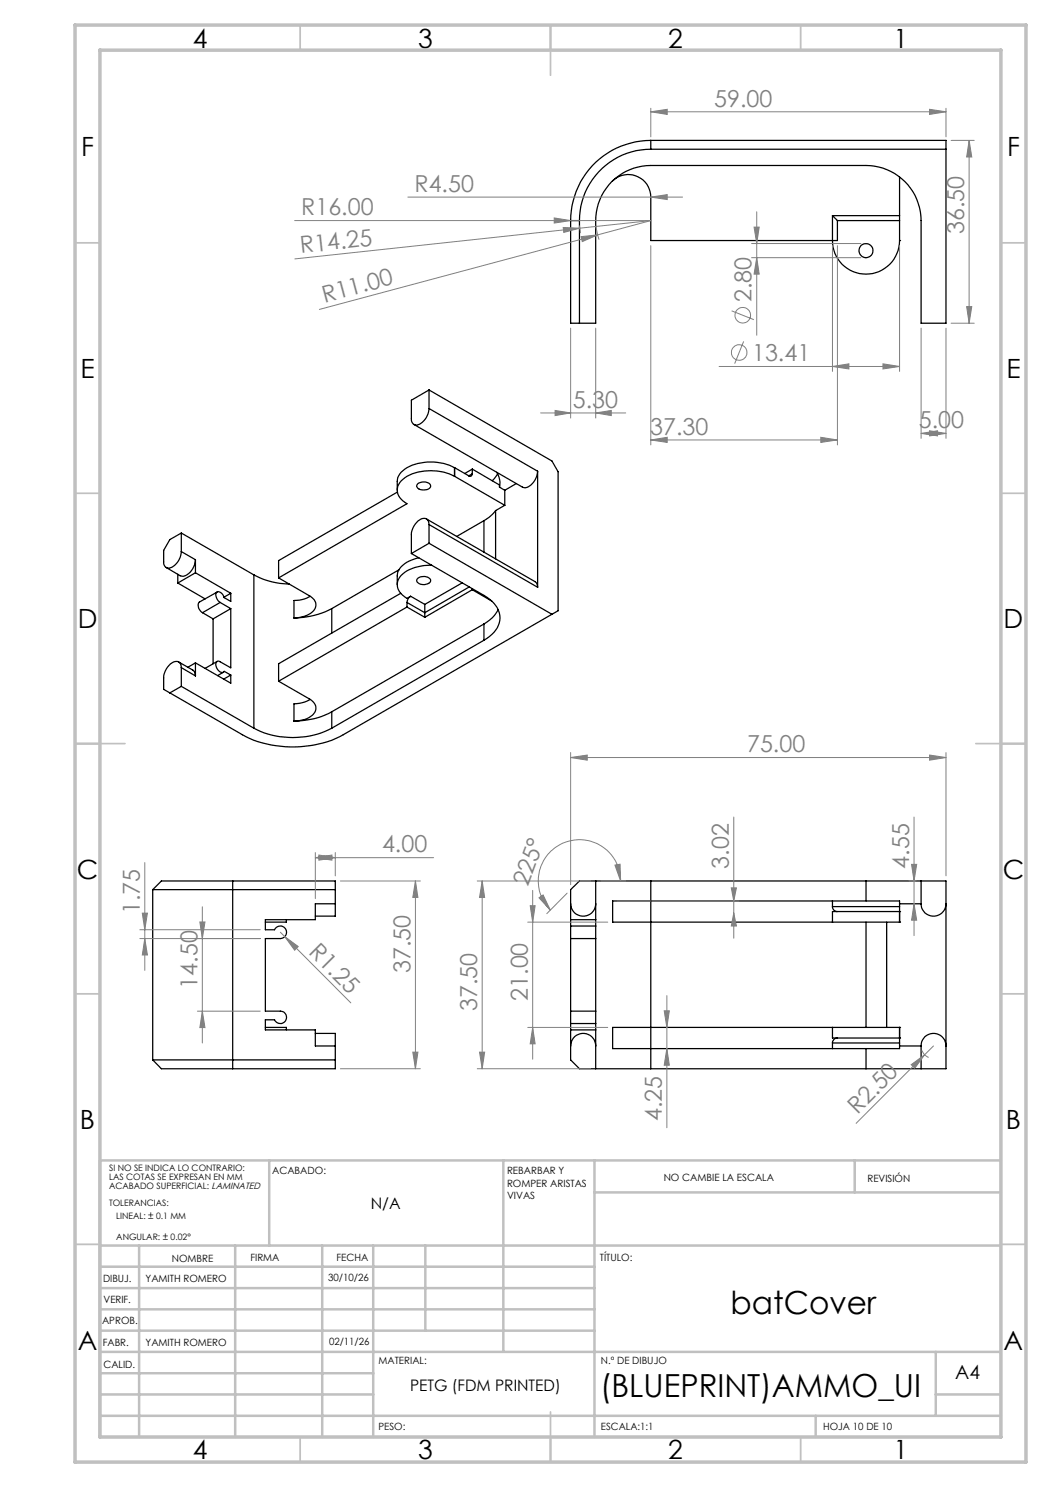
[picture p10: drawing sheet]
<svg xmlns="http://www.w3.org/2000/svg" width="210mm" height="297mm" viewBox="0 0 210 297" stroke-linecap="round" stroke-linejoin="round" font-family="sans-serif">
<g fill="none" stroke="#000" stroke-width=".25">
<path d="M122.4 36.1a4.5 4.5 0 0 1 4.9-.9 4.5 4.5 0 0 1 2.7 4.2v8.6h36.3M130 28h59v36.6h-5v-20.5a11 11 0 0 0-11-11h-43a11 11 0 0 0-11 11v20.5h-5v-20.5M130 29.8a14.3 14.3 0 0 0-14.2 14.3M130 28a16 16 0 0 0-16 16.1M130 28v1.8M130 29.8h59M179.7 35.3v7.8M114 44.1h1.8M115.8 44.1v20.5M166.3 43.1l1 1M166.3 48a6.7 6.7 0 0 0 6.7 6.7 6.7 6.7 0 0 0 6.7-6.7M166.3 43.1v4.9"/>
<path d="M166.3 43.1h13.4M167.3 44.1v3.9h-1M167.3 44.1h12.4M179.7 43.1v1M179.7 48h.1M179.7 44.1v3.9M85.7 77.9l-3.5 2v3.7a1.1 1.1 0 0 0 .6 1.2 1.1 1.1 0 0 0 1.3-.2 3.8 3.8 0 0 0 1.6-3M85.7 77.9v3.7M85.7 77.9l24.6 14.2 1.2 2.1v27.8l-1.2 .7M79.4 98.3l-23.7 13.7v3.4M82.7 84.8l21.7 12.5a1.81 1.81 0 0 0 2.2-1l.6-1.1 .2-1.1M83.4 96.7a1.94 1.94 0 0 1 2.6 .2 .96 .96 0 0 1-1.2 1 1.22 1.22 0 0 1-1.5-.9z"/>
<path d="M85.7 81.6l21.7 12.5M90.8 95.1a10.3 10.3 0 0 0-9.9 .3 2.74 2.74 0 0 0-1.5 2.5 2.74 2.74 0 0 0 1.5 2.4l.4 .3-25.6 14.8M90.8 93.4a10 10 0 0 0-10.3 .6l-.8 1a4.8 4.8 0 0 0-.3 2.9M90.8 95.1h.1M90.8 93.4v1.7M90.8 93.4h.1M90.8 95.1l10.1 5.8M90.8 93.4l2.9 1.6M94.4 94.6a.44 .44 0 0 1-.3 .5 .44 .44 0 0 1-.4-.1M94.4 93.7v.9M94.4 93.7l5.4 3.2v.4M94.4 93.7l-1.5 .9"/>
<path d="M94.4 94.6l-.7 .4M99.2 94.3l.6 1.5v1.5M99.4 94.6l-1 1.4M99.8 97.3l1.1 .6M100.9 97.9v3M103.2 96.6l-2.3 1.3M107.4 94.1v23.2M35.5 114.7v1.7M35.5 116.4l5.5 3.2M36.2 106.5l-2.3 1.3-1.2 2.1v2.3a1.1 1.1 0 0 0 .6 1.2 1.1 1.1 0 0 0 1.3-.3 3.8 3.8 0 0 0 1.6-2.9M36.2 106.5v3.7M36.2 110.2l2.9 1.6"/>
<path d="M36.2 106.5l14.5 8.3M39.1 111.8a3.6 3.6 0 0 1-2.5 3.3l-.6-.1-2.8-1.7M39.1 111.8v2.6M39.1 114.4l7 4.1M39.1 114.4l-3.6 2M43.4 118.2l-3.6 2.1a1.5 1.5 0 0 0 .7 2.1M46.1 118.5v1.6l-1.3-.7a1.25 1.25 0 0 0-1.5-1.1 1.6 1.6 0 0 0 .7 2M46.1 118.5l-1.3 .8M50.7 114.8a15.5 15.5 0 0 0 7.1 1.9M50.7 114.8v30.6M55.7 115.4l6.1 3.6a1.95 1.95 0 0 1 1.3 1.9 1.95 1.95 0 0 1-1.4 1.8l-1.4 .5-1.6 .2M62 119.1l-1.7 .7-1.6 .1v3.5"/>
<path d="M79.7 113.8l-13.4 7.8M80.1 118.5l-24.4 14.1v3.5M82.1 119.1a1.52 1.52 0 0 0-.8 1.2M82.1 119.1l2.8 1.6M82.2 110.6l14.5 8.3a5.3 5.3 0 0 1 3.2 5 5.7 5.7 0 0 1-3.2 4M83.4 115.6a1.73 1.73 0 0 1 2.6 .3 1.2 1.2 0 0 1-1.4 .9 1.05 1.05 0 0 1-1.3-1.1zM83.7 111.4a5.7 5.7 0 0 0-4.2 2.9l-.1 2.5M85.2 103.6l21.7 12.6 .3 .2 .2 .9M85.7 104.8a1.1 1.1 0 0 0-.6-1.2 1.1 1.1 0 0 0-1.3 .3 3.8 3.8 0 0 0-1.6 2.9v3.8M85.7 104.8v3.7M85.7 104.8l21.7 12.5M85.7 108.5l24.6 14.2"/>
<path d="M85.7 108.5l-3.5 2.1M86.3 112.9a8.1 8.1 0 0 0-6.4 2.4 2.69 2.69 0 0 0 1 3.9l.4 .3 .8-.4M92.4 116.4l-7.5 4.3M93.8 117.2l-8.9 5.2M94.4 117.8l-9.5 5.5M94.4 117.8l3.8 2.2M94.4 117.6v.2M96.7 104v6.3M96.7 104l-5.4 3.1M99 102a7.7 7.7 0 0 1-2.3 2M99 102v9.6M100.9 100.9l-1.9 1.1"/>
<path d="M35.7 132.2l3 1.7 .2 .5 .2 .6M36.2 133.3a1.1 1.1 0 0 0-.6-1.1 1.1 1.1 0 0 0-1.3 .2 3.8 3.8 0 0 0-1.6 3v2.3l1.2 .7M36.2 137.1l14.5 8.3M36.2 137.1l-2.3 1.3M36.2 133.3v3.8M36.2 133.3l2.9 1.7M39.1 132.4v2.6M39.1 132.4l7 4.1v-1.7M39.1 132.4l-1.6 .9M40.5 122.4l2.1 1.2M42.6 123.6v9M43.4 132.1l-2.4 1.4"/>
<path d="M44 120.3l2.1 1.3M44 120.3l-3.5 2.1M44.6 134.3l-1.1 .6M46.1 121.6v11.8l-2.1-1.2a.58 .58 0 0 0-.8 0 .58 .58 0 0 0-.1 .8 1.31 1.31 0 0 0 1.6 1.2l.1-.1 1.3 .7M46.1 134.8l-1.4 .8M46.1 121.6l-3.5 2M55.7 136.1l6.1 3.5a1.97 1.97 0 0 1 1.3 1.9 1.97 1.97 0 0 1-1.4 1.8l-.8 .4-2.2 .3M62 139.7l-1.1 .5-2.2 .4v3.4M66.3 121.6a16.6 16.6 0 0 1-7.6 1.8M66.3 121.6v4.9M81.3 121.2l-25.6 14.9M81.3 121.2l3.6 2.1"/>
<path d="M81.3 120.3v.9M81.3 120.3l3.6 2.1M84.9 120.7v1.7M84.9 122.4v.9M96.7 127.9l-30.4 17.5M96.7 124.6v3.3M96.7 124.6l-30.4 17.6M99.5 121.8l-1.1 1.6-1.7 1.2M110.3 122.7l-41.7 24.1a22 22 0 0 1-20.2 0l-14.5-8.4M50.7 145.4a17.1 17.1 0 0 0 15.6 0M66.3 142.2a15.5 15.5 0 0 1-7.6 1.8M66.3 142.2v3.2"/>
<path d="M30.5 177.7h36.5M30.5 177.7v34M46.5 176h-14.3l-1.7 1.7M46.5 176h20.5v4.5M46.5 176v37.5M119 176h11M119 176h-3.2l-1.8 1.7v7.3M119 176v9M130 176h43M130 176v37.5M166.3 179.9v1.2M173 176h11"/>
<path d="M173 176v3.9M184 176h5v37.5h-5M184 176v4.5M57.2 183.7v.5h-4.2M67 180.5h-4v3.2h-10v2h1.9a1.25 1.25 0 0 1 2.1-.2 1.25 1.25 0 0 1-1 2h-3v14.5h3a1.24 1.24 0 0 1 1 1.9 1.24 1.24 0 0 1-2.1-.2h-1.9v2h10v3.2h4M67 180.5v2.5h-4M114 180.5a2.5 2.5 0 0 0 2.5 2.5 2.5 2.5 0 0 0 2.5-2.5M114 185v2.5M114 185h5M114 187.5v14.5M114 183.7h5M114 187.5h5"/>
<path d="M119 185v2.5M119 187.5v14.5M166.3 184.2h13.4M166.3 181.1a.96 .96 0 0 0 1 1M166.3 181.1h13.4M173 184.2v21M177.2 184.2v21M179.7 182.1h-13.4v2.1M179.7 182.1h.1M179.7 184.2h.1M179.7 181.1v1M179.7 180.5h4.3"/>
<path d="M179.7 181.1v-1.2h-57.3v4.3h43.9M179.7 182.1v2.1M184 180.5a2.49 2.49 0 0 0 2.5 2.5 2.49 2.49 0 0 0 2.5-2.5M30.5 211.7h36.5M30.5 211.7l1.7 1.8h14.3M53 205.2h4.2v.5M63 206.4h4v2.5M67 208.9v4.6h-20.5M114 208.9a2.5 2.5 0 0 1 2.5-2.5 2.5 2.5 0 0 1 2.5 2.5M114 202v2.4M114 204.4h5M114 204.4v7.3l1.8 1.8h3.2"/>
<path d="M114 205.7h5M114 202h5M119 202v2.4M119 213.5h11M119 204.4v9.1M130 213.5h43M166.3 205.2h13.4M166.3 205.2v2.1h13.4M166.3 205.2h-43.9v4.2h57.3v-1.1M166.3 208.3v1.1M166.3 208.3h13.4M167.3 207.3a.96 .96 0 0 0-1 1"/>
<path d="M173 213.5h11M173 209.4v4.1M179.7 205.2h.1M179.7 207.3h.1M179.7 207.3v1M179.7 208.9h4.3M179.7 205.2v2.1M184 208.9a2.49 2.49 0 0 1 2.5-2.5 2.49 2.49 0 0 1 2.5 2.5M184 208.9v4.6"/>
<circle cx="173" cy="50.1" r="1.41"/>
</g>
<g fill="none" stroke="#808080" stroke-width=".2">
<path d="M81.5 39.4h54.9M130 22.3l3.3-.5v1.1zM130 39.4l3.3-.5v1zM130 21.6v5.7M130 22.3h59M185.7 21.8l3.3 .5-3.3 .6zM189 21.6v5.7M190 28h4.7M193.6 28l.6 3.4h-1.1zM193.6 28v36.6M58.9 44.1h71.1M110.7 43.5l3.3 .6-3.3 .5z"/>
<path d="M112.5 45.4l3.4 .2-3.3 .8zM115.8 45l.2 1.6M115.9 45.6l-57 6.1M116.1 47.3l3.3-.4-3.1 1.4zM119.1 45l.6 2.9M119.4 46.9l-55.6 14.9M130 49.1v39.8M130 44.1l-14.1 1.5M130 44.1l-10.6 2.8M150.2 48.6h21.8M150.2 51.5h21.8M150.7 45.4h1l-.5 3.2z"/>
<path d="M151.2 51.5l.5 3.2h-1zM151.2 42.3v24.7M166.3 49.1v25.1M167.3 49.1v39.8M179.7 49.1v25.1M114 65.5v18M119 65.5v18M143.7 73.2h36M146.2 62.1l4.4 1.7M148.6 68.2l-1.8 4.4M166.3 73.2l3.3-.5v1zM176.4 72.7l3.3 .5-3.3 .5z"/>
<path d="M184 65.5v22.1M189 65.5v22.1M190 64.6h4.7M193.1 61.2h1.1l-.6 3.4zM108 82.5h17M110.9 82l3.1 .5-3.1 .5zM119 82.5l3.1-.5v1zM130 87.9l3.3-.6v1.1zM130 87.9h37.3M164 87.3l3.3 .6-3.3 .5zM184 86.6l3.3-.6v1.1zM184 86.6h5"/>
<path d="M185.7 86l3.3 .6-3.3 .5zM114 151.3l3.3-.5v1zM114 150.3v26.4M114 151.3h75M185.7 150.8l3.3 .5-3.3 .5zM189 150.3v24.6M28.9 172.3v21.5M63 171.3l3.3-.5v1zM63 170.3v9.2M63 171.3h23.6M63.7 170.8l3.3 .5-3.3 .5zM67 170.3v4.6"/>
<path d="M68 176h16M83 176l.5 3.2h-1zM83 176v37.5M95.4 176h22.6M96.3 176l.5 3.2h-1zM96.3 176v37.5M106.4 177.8v33.8M107.7 179.3l.8-.6 1.5 3.1zM113.3 178.4l-4 4.1M120 176h5M122.9 172.8l1-.2 .1 3.4zM123.4 179.9h24.2"/>
<path d="M124 176a8.2 8.2 0 0 0-11.4-7.6 8.2 8.2 0 0 0-2.6 13.4M146.1 177.3h1l-.5 2.6zM146.6 163.2v24.2M181.6 176h1.4M182.1 172.6h1.1l-.6 3.4zM182.6 163.2v23.7M27.9 187.5h24.1M27.9 185.7h24.1M28.4 182.4h1.1l-.6 3.3zM28.9 187.5l.6 3.2h-1.1zM39.9 184.1h1.1l-.6 3.4zM40.4 181.1v27.2"/>
<path d="M56 186.2l.9 .9M56.9 187.1l2.7 2-.7 .7zM56.9 187.1l13.2 13.2M105.4 184.2h16M105.9 180.9h1l-.5 3.3zM133.2 198.9v26.3M146.6 182.3l.5 2.7h-1zM182.6 180.5l.6 3.3h-1.1zM39.4 202h12.6M40.4 202l.6 3.2h-1.1zM68 213.5h16M82.5 210.1h1l-.5 3.4z"/>
<path d="M95.4 213.5h22.6M95.8 210.1h1l-.5 3.4zM105.4 205.2h16M106.4 205.2l.5 3.3h-1zM132.7 201.9h1l-.5 3.3zM133.2 209.4l.5 3.4h-1zM182.1 212.7l2.6-2-1.9 2.7zM184.2 209.8a2.56 2.56 0 0 0 1.4 1.4M186.5 208.9l-15.4 15.5"/>
<circle cx="147.7" cy="70.4" r="1.55"/>
<circle cx="148.4" cy="63" r="1.55"/>
</g>
<g fill="none" stroke="#c0c0c0" stroke-width=".35">
<path d="M60 5v5M110 5v10M160 5v5M15 48.5h5M200 48.5h5M15 98.5h5M200 98.5h5M15 148.5h10M195 148.5h10M15 198.5h5M200 198.5h5M15 248.5h5"/>
<path d="M200 248.5h5M60 287v5M110 282v10M160 287v5"/>
</g>
<g fill="none" stroke="#c0c0c0" stroke-width=".5">
<path d="M53.8 231.8v17M100.6 231.8v38.2M118.8 231.8v55.2M118.8 238.2h81.2M170.8 231.8v6.4M200 231.8h-180v55.2M20 248.8h180M20 257.3h98.8M20 253h98.8M27.8 248.8v38.2M47 248.8v38.2M64.4 248.8v38.2"/>
<path d="M74.6 248.8v38.2M85 248.8v17M20 265.8h98.8M20 261.5h98.8M20 278.5h54.6M20 274.3h54.6M20 270h180M187 278.5h13M187 270v12.8M20 282.8h180M163 282.8v4.2"/>
</g>
<path d="M15 5h190v287h-190zM20 10h180v277h-180z" fill="none" stroke="#c0c0c0" stroke-width=".7"/>
<g fill="#808080">
<path d="M110.7 43.5l3.3 .6-3.3 .5z"/>
<path d="M130 39.4l3.3-.5v1z"/>
<path d="M112.5 45.4l3.4 .2-3.3 .8z"/>
<path d="M116.1 47.3l3.3-.4-3.1 1.4z"/>
<path d="M182.1 212.7l2.6-2-1.9 2.7z"/>
<path d="M56.9 187.1l2.7 2-.7 .7z"/>
<path d="M164 87.3l3.3 .6-3.3 .5zM130 87.9l3.3-.6v1.1z"/>
<path d="M185.7 86l3.3 .6-3.3 .5zM184 86.6l3.3-.6v1.1z"/>
<path d="M114 151.3l3.3-.5v1zM185.7 150.8l3.3 .5-3.3 .5zM63 171.3l3.3-.5v1zM63.7 170.8l3.3 .5-3.3 .5z"/>
<path d="M130 22.3l3.3-.5v1.1zM185.7 21.8l3.3 .5-3.3 .6z"/>
<path d="M107.7 179.3l.8-.6 1.5 3.1zM122.9 172.8l1-.2 .1 3.4z"/>
<path d="M150.7 45.4h1l-.5 3.2zM151.2 51.5l.5 3.2h-1z"/>
<path d="M95.8 210.1h1l-.5 3.4zM96.3 176l.5 3.2h-1zM182.6 180.5l.6 3.3h-1.1zM182.1 172.6h1.1l-.6 3.4zM193.1 61.2h1.1l-.6 3.4zM193.6 28l.6 3.4h-1.1zM82.5 210.1h1l-.5 3.4zM83 176l.5 3.2h-1z"/>
<path d="M146.6 182.3l.5 2.7h-1zM146.1 177.3h1l-.5 2.6z"/>
<path d="M105.9 180.9h1l-.5 3.3zM106.4 205.2l.5 3.3h-1zM132.7 201.9h1l-.5 3.3zM133.2 209.4l.5 3.4h-1zM39.9 184.1h1.1l-.6 3.4zM40.4 202l.6 3.2h-1.1zM28.4 182.4h1.1l-.6 3.3zM28.9 187.5l.6 3.2h-1.1z"/>
<path d="M110.9 82l3.1 .5-3.1 .5zM119 82.5l3.1-.5v1z"/>
<path d="M166.3 73.2l3.3-.5v1zM176.4 72.7l3.3 .5-3.3 .5z"/>
</g>
<g font-size="6.3">
<text x="146" y="262.4">batCover</text>
<text x="119.9" y="279.1">(BLUEPRINT)AMMO_UI</text>
</g>
<g font-size="5.3">
<text x="38.5" y="9.5">4</text>
<text x="83.5" y="9.5">3</text>
<text x="133.5" y="9.5">2</text>
<text x="178.5" y="9.5">1</text>
<text x="16.2" y="31.2">F</text>
<text x="201.2" y="31.2">F</text>
<text x="16.1" y="75.5">E</text>
<text x="201.1" y="75.5">E</text>
<text x="15.5" y="125.5">D</text>
<text x="200.5" y="125.5">D</text>
<text x="15.4" y="175.5">C</text>
<text x="200.4" y="175.5">C</text>
<text x="16" y="225.5">B</text>
<text x="201" y="225.5">B</text>
<text x="15.5" y="269.7">A</text>
<text x="200.5" y="269.7">A</text>
<text x="38.5" y="291.5">4</text>
<text x="83.5" y="291.5">3</text>
<text x="133.5" y="291.5">2</text>
<text x="178.5" y="291.5">1</text>
</g>
<g font-size="4.7" fill="#808080">
<text x="142.7" y="21.3">59.00</text>
<text x="82.8" y="38.3">R4.50</text>
<text x="60.2" y="43">R16.00</text>
<text x="192.7" y="46.8" transform="rotate(-90 192.7 46.8)">36.50</text>
<text x="60.1" y="50.6" transform="rotate(-6 60.1 50.6)">R14.25</text>
<text x="64.8" y="60.5" transform="rotate(-15 64.8 60.5)">R11.00</text>
<text x="150.1" y="60.4" transform="rotate(-90 150.1 60.4)">2.80</text>
<text x="150.3" y="72.1">13.41</text>
<text x="114.5" y="81.5">5.30</text>
<text x="129.9" y="86.8">37.30</text>
<text x="183.6" y="85.5">5.00</text>
<text x="149.3" y="150.3">75.00</text>
<text x="76.3" y="170.3">4.00</text>
<text x="145.6" y="173.5" transform="rotate(-90 145.6 173.5)">3.02</text>
<text x="181.7" y="173.5" transform="rotate(-90 181.7 173.5)">4.55</text>
<text x="105.5" y="177.2" transform="rotate(-70 105.5 177.2)">225°</text>
<text x="27.9" y="182.6" transform="rotate(-90 27.9 182.6)">1.75</text>
<text x="61.5" y="190.3" transform="rotate(45 61.5 190.3)">R1.25</text>
<text x="39.4" y="197.5" transform="rotate(-90 39.4 197.5)">14.50</text>
<text x="82" y="194.3" transform="rotate(-90 82 194.3)">37.50</text>
<text x="95.3" y="201.9" transform="rotate(-90 95.3 201.9)">37.50</text>
<text x="105.4" y="199.9" transform="rotate(-90 105.4 199.9)">21.00</text>
<text x="132.2" y="223.9" transform="rotate(-90 132.2 223.9)">4.25</text>
<text x="171.3" y="222.8" transform="rotate(-45 171.3 222.8)">R2.50</text>
</g>
<text font-size="3.9" x="190.9" y="275.5">A4</text>
<g font-size="3.2">
<text x="74.1" y="241.4">N/A</text>
<text x="81.9" y="277.9">PETG (FDM PRINTED)</text>
</g>
<g font-size="2">
<text x="54.4" y="234.6">ACABADO:</text>
<text x="101.3" y="234.5">REBARBAR Y</text>
<text x="101.3" y="237">ROMPER ARISTAS</text>
<text x="101.3" y="239.5">VIVAS</text>
<text x="132.6" y="236">NO CAMBIE LA ESCALA</text>
<text x="173.3" y="236.2">REVISIÓN</text>
<text x="34.3" y="252">NOMBRE</text>
<text x="50" y="251.9">FIRMA</text>
<text x="67.2" y="251.9">FECHA</text>
<text x="119.9" y="251.9">TÍTULO:</text>
<text x="20.6" y="256.1">DIBUJ.</text>
<text x="29.1" y="256.1">YAMITH ROMERO</text>
<text x="65.6" y="255.9">30/10/26</text>
<text x="20.7" y="260.3">VERIF.</text>
<text x="20.4" y="264.4">APROB.</text>
<text x="20.5" y="268.8">FABR.</text>
<text x="29.1" y="268.8">YAMITH ROMERO</text>
<text x="65.7" y="268.7">02/11/26</text>
<text x="20.7" y="273.1">CALID.</text>
<text x="75.6" y="272.5">MATERIAL:</text>
<text x="120.1" y="272.5">N.º DE DIBUJO</text>
<text x="75.6" y="285.5">PESO:</text>
<text x="120.1" y="285.6">ESCALA:1:1</text>
<text x="164.5" y="285.6">HOJA 10 DE 10</text>
</g>
<g font-size="1.8">
<text x="21.8" y="233.9">SI NO SE INDICA LO CONTRARIO:</text>
<text x="21.8" y="235.7">LAS COTAS SE EXPRESAN EN MM</text>
<text x="21.8" y="237.4">ACABADO SUPERFICIAL: LAMINATED</text>
<text x="21.8" y="240.9">TOLERANCIAS:</text>
<text x="23.2" y="243.4">LINEAL: ± 0.1 MM</text>
<text x="23.2" y="247.7">ANGULAR: ± 0.02°</text>
</g>
</svg>
